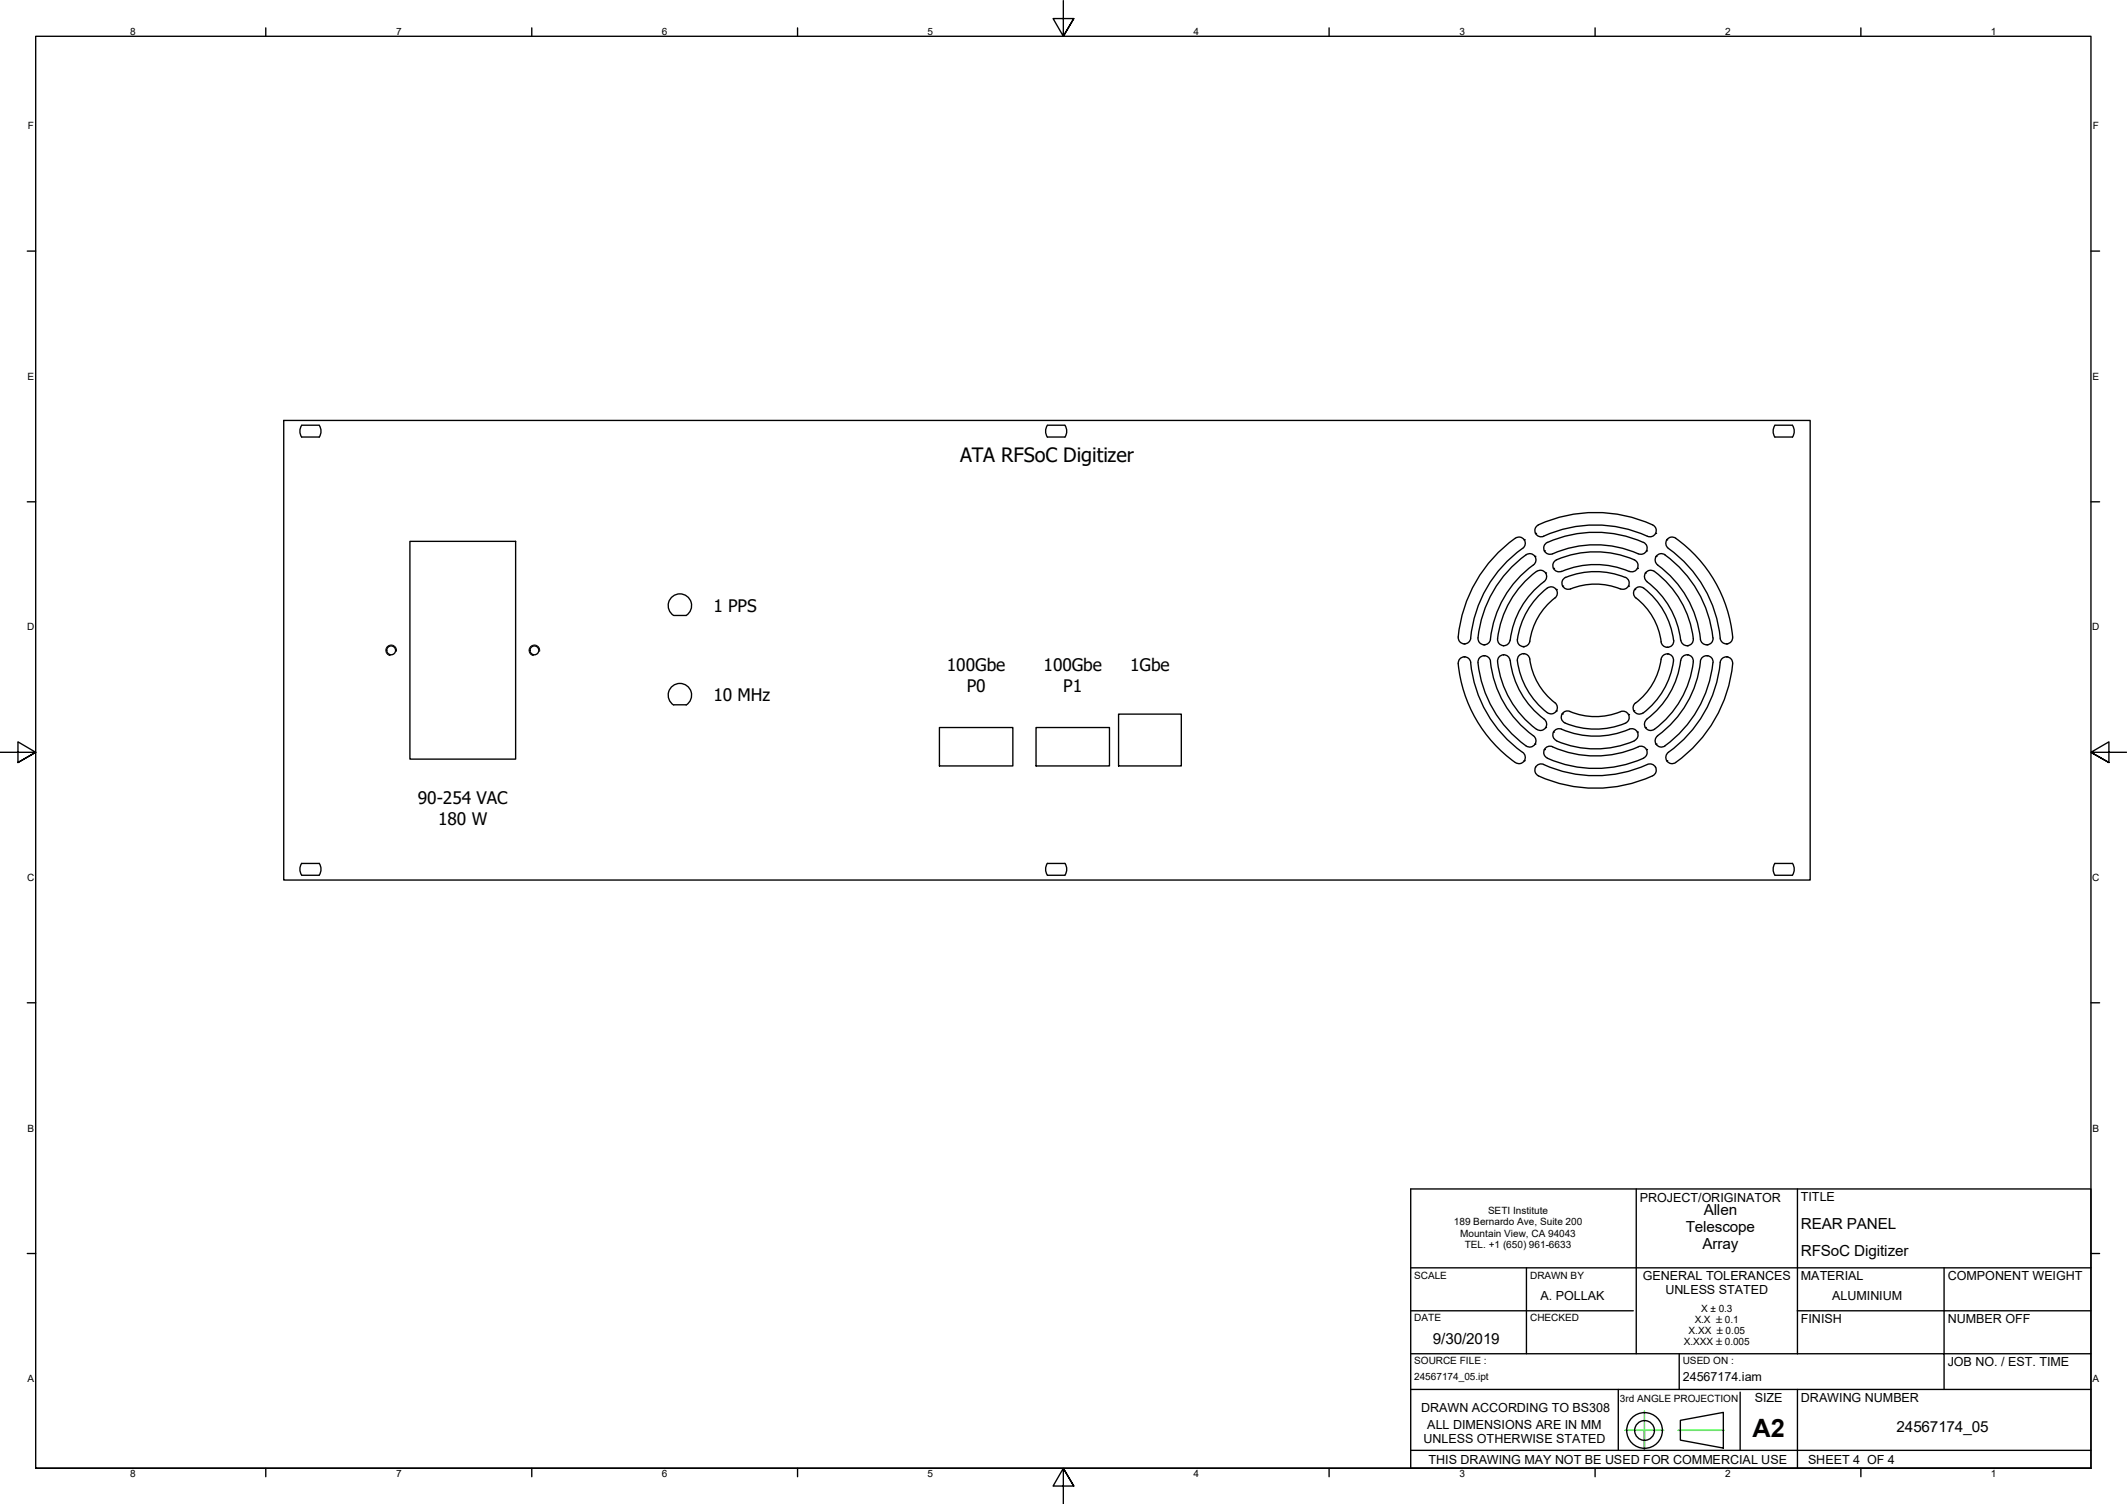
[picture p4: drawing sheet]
<svg xmlns="http://www.w3.org/2000/svg" width="594mm" height="420mm" viewBox="0 0 594 420" stroke-linecap="round" stroke-linejoin="round" font-family="sans-serif">
<!-- layer: Visible Edges(Design Office) -->
<g fill="none" stroke="#000" stroke-width=".38">
<path d="M79.2 117.5h426.4v128.4h-426.4zM84.3 118.8a2.95 2.95 0 0 0 0 3.3M84.3 118.8h4.9M89.2 118.8a2.95 2.95 0 0 1 0 3.3M292.5 118.8a2.95 2.95 0 0 0 0 3.3M292.5 118.8h4.9M297.4 118.8a2.95 2.95 0 0 1 0 3.3M495.7 118.8a2.95 2.95 0 0 0 0 3.3M495.7 118.8h4.9M500.6 118.8a2.95 2.95 0 0 1 0 3.3M84.3 122.1h4.9M292.5 122.1h4.9"/>
<path d="M495.7 122.1h4.9M114.5 151.2h29.5v60.9h-29.5zM423.2 150.4a38.5 38.5 0 0 0-15.9 27.5M423.3 150.4a1.75 1.75 0 0 1 2.4 .4 1.75 1.75 0 0 1-.4 2.4M425.2 153.2a35.3 35.3 0 0 0-14.5 25.5 1.75 1.75 0 0 1-2.1 1.1 1.75 1.75 0 0 1-1.3-1.8M428.3 157.8a1.75 1.75 0 0 0 .4-2.4 1.75 1.75 0 0 0-2.5-.4 32.1 32.1 0 0 0-13.3 23.9 1.75 1.75 0 0 0 1.8 1.2 1.75 1.75 0 0 0 1.6-1.5 29.4 29.4 0 0 1 12-20.8M429.2 159.6a27.5 27.5 0 0 0-10.9 18.9M429.2 159.6a1.75 1.75 0 0 1 2.4 .4 1.75 1.75 0 0 1-.3 2.4M431.1 149.8a35 35 0 0 1 29 0M431.6 151.9a31.9 31.9 0 0 1 28 0 1.75 1.75 0 0 1 .1 2.2 1.75 1.75 0 0 1-2.1 .6 30.2 30.2 0 0 0-24.4 .1 1.75 1.75 0 0 1-1.8-.9 1.75 1.75 0 0 1 .2-2zM436.1 159.7a24 24 0 0 1 19 0M456.5 156.4a1.75 1.75 0 0 1 .9 2.3 1.75 1.75 0 0 1-2.3 .9"/>
<path d="M456.5 156.4a26.7 26.7 0 0 0-22.3 .4 1.75 1.75 0 0 0-.2 2.2 1.75 1.75 0 0 0 2.1 .6M460.1 149.8a1.75 1.75 0 0 0 2.3-.9 1.75 1.75 0 0 0-.8-2.3 38.2 38.2 0 0 0-32.2 .2 1.75 1.75 0 0 0-.5 2.3 1.75 1.75 0 0 0 2.3 .7M463 157.8a29.5 29.5 0 0 1 11.9 20.8M463 157.8a1.75 1.75 0 0 1-.4-2.4 1.75 1.75 0 0 1 2.5-.4 32.6 32.6 0 0 1 13.3 23.9l-.6 .9-1 .3M466 153.2a35.3 35.3 0 0 1 14.6 25.5 1.75 1.75 0 0 0 2 1.1 1.75 1.75 0 0 0 1.3-1.8M466 153.2a1.75 1.75 0 0 1-.4-2.4 1.75 1.75 0 0 1 2.4-.4 38.6 38.6 0 0 1 15.9 27.6M187.7 166.7a3.3 3.3 0 0 1 4.8 .5 3.3 3.3 0 0 1-.9 4.7h-3.4a3.3 3.3 0 0 1-.5-5.2zM418.3 178.4a1.75 1.75 0 0 0 1.6 2M421.8 178.8a1.75 1.75 0 0 1-1.9 1.6M431.3 162.5a24 24 0 0 0-9.5 16.4M434.3 167.1a18.5 18.5 0 0 0-7 12.1M434.3 167.1a1.75 1.75 0 0 0 .3-2.5 1.75 1.75 0 0 0-2.4-.3 21 21 0 0 0-8.3 15.1 1.75 1.75 0 0 0 1.8 1.2 1.75 1.75 0 0 0 1.6-1.5"/>
<path d="M438.6 164.5a18.5 18.5 0 0 1 14 0M452.6 164.5a1.75 1.75 0 0 0 2.3-1 1.75 1.75 0 0 0-.9-2.2 21.6 21.6 0 0 0-17.3 .4 1.75 1.75 0 0 0-.2 2.2 1.75 1.75 0 0 0 2.2 .6M456.9 167.1a18.5 18.5 0 0 1 7.1 12.2M459.1 164.3a1.75 1.75 0 0 0-2.5 .3 1.75 1.75 0 0 0 .3 2.5M459.1 164.3a22 22 0 0 1 8.3 14.6M459.9 162.5a24 24 0 0 1 9.5 16.4M460 162.4a1.75 1.75 0 0 1-.4-2.4 1.75 1.75 0 0 1 2.5-.4 27.4 27.4 0 0 1 10.8 18.9M463.9 179.3a1.75 1.75 0 0 0 1.7 1.5M467.5 178.9a1.75 1.75 0 0 1-1.8 1.9M472.9 178.4a1.75 1.75 0 0 1-1.5 2 1.75 1.75 0 0 1-1.9-1.6M474.9 178.6a1.75 1.75 0 0 0 1.8 1.5M188.2 197a3.3 3.3 0 0 1-.8-4.9 3.3 3.3 0 0 1 5 0 3.3 3.3 0 0 1-.8 4.9"/>
<path d="M188.2 196.9h3.4M312.4 199.5h17.5v14.5h-17.5zM410.8 185.1a35 35 0 0 0 14.4 25.1M410.8 185.1a1.75 1.75 0 0 0-1.9-1.6 1.75 1.75 0 0 0-1.6 1.9 38.4 38.4 0 0 0 15.9 27.6M412.8 185.2a32.1 32.1 0 0 0 14.1 23.5 1.75 1.75 0 0 0 2-1 1.75 1.75 0 0 0-.6-2.2M412.8 185.1a1.75 1.75 0 0 1 1.6-1.9 1.75 1.75 0 0 1 1.9 1.5 29.4 29.4 0 0 0 12 20.8M419.9 182.9h.1M419.9 180.4h.1M419.9 182.9a1.77 1.77 0 0 0-1.6 2 27.5 27.5 0 0 0 10.8 18.8M419.9 182.9a1.75 1.75 0 0 1 1.9 1.6M421.8 184.5a24 24 0 0 0 9.5 16.4M423.8 184.6a21 21 0 0 0 9 14.8 1.75 1.75 0 0 0 2-1 1.75 1.75 0 0 0-.5-2.1"/>
<path d="M423.8 184.6a1.75 1.75 0 0 1 1.5-2 1.75 1.75 0 0 1 2 1.5 18.4 18.4 0 0 0 7 12.2M438.5 198.7a1.75 1.75 0 0 0-2.3 1 1.75 1.75 0 0 0 .9 2.3M438.5 198.8a18.8 18.8 0 0 0 14.6-.1 1.75 1.75 0 0 1 1.9 1.3 1.75 1.75 0 0 1-1 2M456.8 196.4a1.75 1.75 0 0 0-.3 2.4 1.75 1.75 0 0 0 2.4 .3M467.4 184.7a1.74 1.74 0 0 0-1.5-2 1.74 1.74 0 0 0-1.9 1.5 18.5 18.5 0 0 1-7.2 12.2M467.4 184.7a22 22 0 0 1-8.4 14.5M474.9 184.8a29.5 29.5 0 0 1-11.9 20.7M476.7 183.2a1.75 1.75 0 0 0-1.8 1.5M476.8 183.2a1.75 1.75 0 0 1 1.7 1.9M478.4 185.2a32.3 32.3 0 0 1-14 23.5 1.75 1.75 0 0 1-2-1 1.75 1.75 0 0 1 .6-2.2M480.4 185.1a1.75 1.75 0 0 1 2-1.6 1.75 1.75 0 0 1 1.5 1.9M480.5 185.1a35 35 0 0 1-14.5 25.1"/>
<path d="M483.9 185.4a38.5 38.5 0 0 1-15.9 27.6M262.4 203.2h20.5v10.8h-20.5zM289.4 203.2h20.5v10.8h-20.5zM425.3 210.2a1.75 1.75 0 0 1 .4 2.4 1.75 1.75 0 0 1-2.4 .4M428.9 214.3v.1M428.9 214.4a1.75 1.75 0 0 0 .8 2.3M431.1 213.6a35 35 0 0 0 29 0M431.2 213.6a1.75 1.75 0 0 0-2.3 .8M431.3 200.9a1.75 1.75 0 0 1 .3 2.5 1.75 1.75 0 0 1-2.4 .3M432.2 211.8a33 33 0 0 0 26.8 0M433.6 208.6a1.75 1.75 0 0 0-2.3 .9 1.75 1.75 0 0 0 .9 2.3M433.6 208.6a29.5 29.5 0 0 0 24 0"/>
<path d="M434.7 207a27.5 27.5 0 0 0 21.8 0M434.8 206.9a1.75 1.75 0 0 1-1-2.3 1.75 1.75 0 0 1 2.3-.9 24.3 24.3 0 0 0 19.4-.1 1.75 1.75 0 0 1 2 1.2 1.75 1.75 0 0 1-1 2.1M437.1 202a22 22 0 0 0 16.8 .1M457.6 208.6a1.75 1.75 0 0 1 2.3 .9 1.75 1.75 0 0 1-.9 2.3M459.9 200.9a24.6 24.6 0 0 0 9.7-16.9 1.75 1.75 0 0 1 2-1 1.75 1.75 0 0 1 1.3 1.9 27.4 27.4 0 0 1-10.8 18.9M460 200.9a1.75 1.75 0 0 0-.4 2.5 1.75 1.75 0 0 0 2.5 .3M460.1 213.6a1.75 1.75 0 0 1 2.3 .8M462.4 214.4a1.75 1.75 0 0 1-.8 2.3 38.5 38.5 0 0 1-31.9 0M462.4 214.3v.1M466 210.2a1.75 1.75 0 0 0-.4 2.4 1.75 1.75 0 0 0 2.4 .4M84.3 241.2a2.95 2.95 0 0 0 0 3.3M84.3 244.5h4.9"/>
<path d="M84.3 241.2h4.9M89.2 241.2a2.95 2.95 0 0 1 0 3.3M292.5 241.2a2.95 2.95 0 0 0 0 3.3M292.5 244.5h4.9M292.5 241.2h4.9M297.4 241.2a2.95 2.95 0 0 1 0 3.3M495.7 241.2a2.95 2.95 0 0 0 0 3.3M495.7 244.5h4.9M495.7 241.2h4.9M500.6 241.2a2.95 2.95 0 0 1 0 3.3"/>
<circle cx="109.3" cy="181.7" r="1.24"/>
<circle cx="149.3" cy="181.7" r="1.24"/>
</g>
<g fill="#000">
<circle cx="425.7" cy="150.8" r=".19"/>
<circle cx="428.7" cy="155.4" r=".19"/>
<circle cx="428.9" cy="149" r=".19"/>
<circle cx="431.4" cy="153.9" r=".19"/>
<circle cx="433.9" cy="158.8" r=".19"/>
<circle cx="457.3" cy="158.8" r=".19"/>
<circle cx="459.9" cy="153.9" r=".19"/>
<circle cx="462.4" cy="149" r=".19"/>
<circle cx="462.5" cy="155.4" r=".19"/>
<circle cx="465.5" cy="150.8" r=".19"/>
<circle cx="408.9" cy="179.9" r=".19"/>
<circle cx="431.7" cy="160.1" r=".19"/>
<circle cx="434.7" cy="164.7" r=".19"/>
<circle cx="436.4" cy="163.7" r=".19"/>
<circle cx="454.9" cy="163.7" r=".19"/>
<circle cx="456.6" cy="164.7" r=".19"/>
<circle cx="459.5" cy="160.1" r=".19"/>
<circle cx="482.3" cy="179.9" r=".19"/>
<circle cx="408.9" cy="183.5" r=".19"/>
<circle cx="414.5" cy="180.1" r=".19"/>
<circle cx="414.5" cy="183.2" r=".19"/>
<circle cx="425.4" cy="180.7" r=".19"/>
<circle cx="425.5" cy="182.6" r=".19"/>
<circle cx="434.7" cy="198.6" r=".19"/>
<circle cx="436.4" cy="199.4" r=".19"/>
<circle cx="454.9" cy="199.6" r=".19"/>
<circle cx="456.3" cy="198.5" r=".19"/>
<circle cx="465.6" cy="180.8" r=".19"/>
<circle cx="465.8" cy="182.7" r=".19"/>
<circle cx="471.3" cy="180.4" r=".19"/>
<circle cx="471.3" cy="182.9" r=".19"/>
<circle cx="476.8" cy="180.1" r=".19"/>
<circle cx="476.8" cy="183.2" r=".19"/>
<circle cx="482.3" cy="183.5" r=".19"/>
<circle cx="425.7" cy="212.5" r=".19"/>
<circle cx="428.7" cy="207.9" r=".19"/>
<circle cx="431.4" cy="209.4" r=".19"/>
<circle cx="431.7" cy="203.2" r=".19"/>
<circle cx="433.9" cy="204.5" r=".19"/>
<circle cx="457.3" cy="204.5" r=".19"/>
<circle cx="459.5" cy="203.2" r=".19"/>
<circle cx="459.9" cy="209.4" r=".19"/>
<circle cx="462.5" cy="207.9" r=".19"/>
<circle cx="465.5" cy="212.5" r=".19"/>
</g>
<!-- layer: Threads(Design Office) -->
<path d="M110.7 181.9a1.49 1.49 0 0 0-1.2-1.7 1.49 1.49 0 0 0-1.7 1.2 1.49 1.49 0 0 0 1.2 1.8M150.7 181.9a1.49 1.49 0 0 0-1.2-1.7 1.49 1.49 0 0 0-1.7 1.2 1.49 1.49 0 0 0 1.2 1.8" fill="none" stroke="#000" stroke-width=".28"/>
<!-- layer: Sketch Geometry(Design Office) -->
<g fill="none" stroke="#000" stroke-width=".38">
<path d="M74.2 7.8v2.3M148.5 7.8v2.3M222.8 7.8v2.3M297 .2v9.9l-2.9-4.9h5.8l-2.9 4.9 2.9-4.9M371.2 7.8v2.3M445.5 7.8v2.3M519.7 7.8v2.3M7.6 70.1h2.4M584 70.1h2.4M7.6 140.2h2.4M584 140.2h2.4M0 210.2h10l-5-3v5.8l5-2.8-5 2.8"/>
<path d="M594 210.2h-10l5-3v5.8l-5-2.8 5 2.8M7.6 280.1h2.4M584 280.1h2.4M394 332.1h190v78.1h-190zM457 332.1v46.1M502 332.1v46.1M7.6 350.2h2.4M394 354.2h190M426.3 354.2v24M543 354.2v24h41M584 350.2h2.4M394 366.2h62.2"/>
<path d="M394 378.2h108M469 378.2v10M502 366.2h82M502 378.2h41v10M394 388.2h190M452 388.2v17M459.3 399.6v5.3M469.3 396.8l12-2.2v9.9l-12-2.2zM486 388.9v16.3M502 388.2v22M10 410.2v-400.1h574v400.1h-574h574M74.2 410.2v2.3"/>
<path d="M148.5 410.2v2.3M222.8 410.2v2.3M299.9 415.1l-2.9-4.9 2.9 4.9h-5.8l2.9-4.9v10M371.2 410.2v2.3M394 405.2h190M445.5 410.2v2.3M519.7 410.2v2.3"/>
<circle cx="459.3" cy="399.6" r="5"/>
<circle cx="459.3" cy="399.6" r="2.76"/>
</g>
<path d="M453.8 399.6h10.9M459.3 394.2v10.7M468.7 399.6h12.8" fill="none" stroke="#0f0" stroke-width=".38"/>
<text font-size="7" fill="#020000" x="489.5" y="401.4">A2</text>
<text font-size="5.5" x="268.2" y="128.9">ATA RFSoC Digitizer</text>
<g font-size="4.8">
<text x="199.3" y="170.9">1 PPS</text>
<text x="264.5" y="187.5">100Gbe</text>
<text x="291.5" y="187.5">100Gbe</text>
<text x="315.7" y="187.5">1Gbe</text>
<text x="199.3" y="195.9">10 MHz</text>
<text x="270" y="193.3">P0</text>
<text x="297" y="193.3">P1</text>
<text x="116.7" y="224.7">90-254 VAC</text>
<text x="122.4" y="230.5">180 W</text>
</g>
<g font-size="4.3">
<text x="475.9" y="339.5">Allen</text>
<text x="470.9" y="344.2">Telescope</text>
<text x="503" y="343.2">REAR PANEL</text>
<text x="475.5" y="348.9">Array</text>
<text x="503" y="351">RFSoC Digitizer</text>
<text x="400.2" y="375.4">9/30/2019</text>
<text x="529.7" y="400">24567174_05</text>
</g>
<g font-size="3.5">
<text x="458" y="335.7">PROJECT/ORIGINATOR</text>
<text x="503" y="335.6">TITLE</text>
<text x="458.9" y="357.7">GENERAL TOLERANCES</text>
<text x="503" y="357.7">MATERIAL</text>
<text x="544" y="357.7">COMPONENT WEIGHT</text>
<text x="430.3" y="363.1">A. POLLAK</text>
<text x="465.1" y="361.6">UNLESS STATED</text>
<text x="511.7" y="363.1">ALUMINIUM</text>
<text x="503" y="369.7">FINISH</text>
<text x="396.9" y="394.4">DRAWN ACCORDING TO BS308</text>
<text x="490.1" y="391.7">SIZE</text>
<text x="503" y="391.7">DRAWING NUMBER</text>
<text x="398.7" y="399.1">ALL DIMENSIONS ARE IN MM</text>
<text x="397.6" y="403">UNLESS OTHERWISE STATED</text>
<text x="399" y="408.9">THIS DRAWING MAY NOT BE USED FOR COMMERCIAL USE</text>
</g>
<g font-size="3.5" fill="#020000">
<text x="544" y="369.7">NUMBER OFF</text>
<text x="544" y="381.7">JOB NO. / EST. TIME</text>
<text x="470" y="385.7">24567174.iam</text>
<text x="505" y="408.9">SHEET 4 OF 4</text>
</g>
<g font-size="2.8">
<text x="36.3" y="9.8">8</text>
<text x="110.6" y="9.8">7</text>
<text x="184.8" y="9.8">6</text>
<text x="259.1" y="9.8">5</text>
<text x="333.4" y="9.8">4</text>
<text x="407.6" y="9.8">3</text>
<text x="481.8" y="9.8">2</text>
<text x="556.1" y="9.8">1</text>
<text x="7.7" y="36.2">F</text>
<text x="584.5" y="36.2">F</text>
<text x="7.7" y="106.2">E</text>
<text x="584.5" y="106.2">E</text>
<text x="7.6" y="176.1">D</text>
<text x="584.4" y="176.1">D</text>
<text x="7.6" y="246.2">C</text>
<text x="584.4" y="246.2">C</text>
<text x="7.7" y="316.1">B</text>
<text x="584.5" y="316.1">B</text>
<text x="415.6" y="339.1">SETI Institute</text>
<text x="406.1" y="342.3">189 Bernardo Ave, Suite 200</text>
<text x="407.9" y="345.5">Mountain View, CA 94043</text>
<text x="409.1" y="348.6">TEL. +1 (650) 961-6633</text>
<text x="395" y="357.2">SCALE</text>
<text x="427.4" y="357.2">DRAWN BY</text>
<text x="395" y="369.2">DATE</text>
<text x="427.4" y="369.2">CHECKED</text>
<text x="473.3" y="369.7">X.X ±0.1</text>
<text x="475.1" y="366.6">X ± 0.3</text>
<text x="470.3" y="375.6">X.XXX ±0.005</text>
<text x="471.6" y="372.7">X.XX ±0.05</text>
<text x="7.7" y="386.2">A</text>
<text x="584.5" y="386.2">A</text>
<text x="36.3" y="412.5">8</text>
<text x="110.6" y="412.5">7</text>
<text x="184.8" y="412.5">6</text>
<text x="259.1" y="412.5">5</text>
<text x="333.4" y="412.5">4</text>
<text x="407.6" y="412.5">3</text>
<text x="481.8" y="412.5">2</text>
<text x="556.1" y="412.5">1</text>
</g>
<g font-size="2.8" fill="#020000">
<text x="395" y="381.2">SOURCE FILE :</text>
<text x="470" y="381.2">USED ON :</text>
<text x="395" y="385.6">24567174_05.ipt</text>
<text x="452.4" y="391.6">3rd ANGLE PROJECTION</text>
</g>
</svg>
